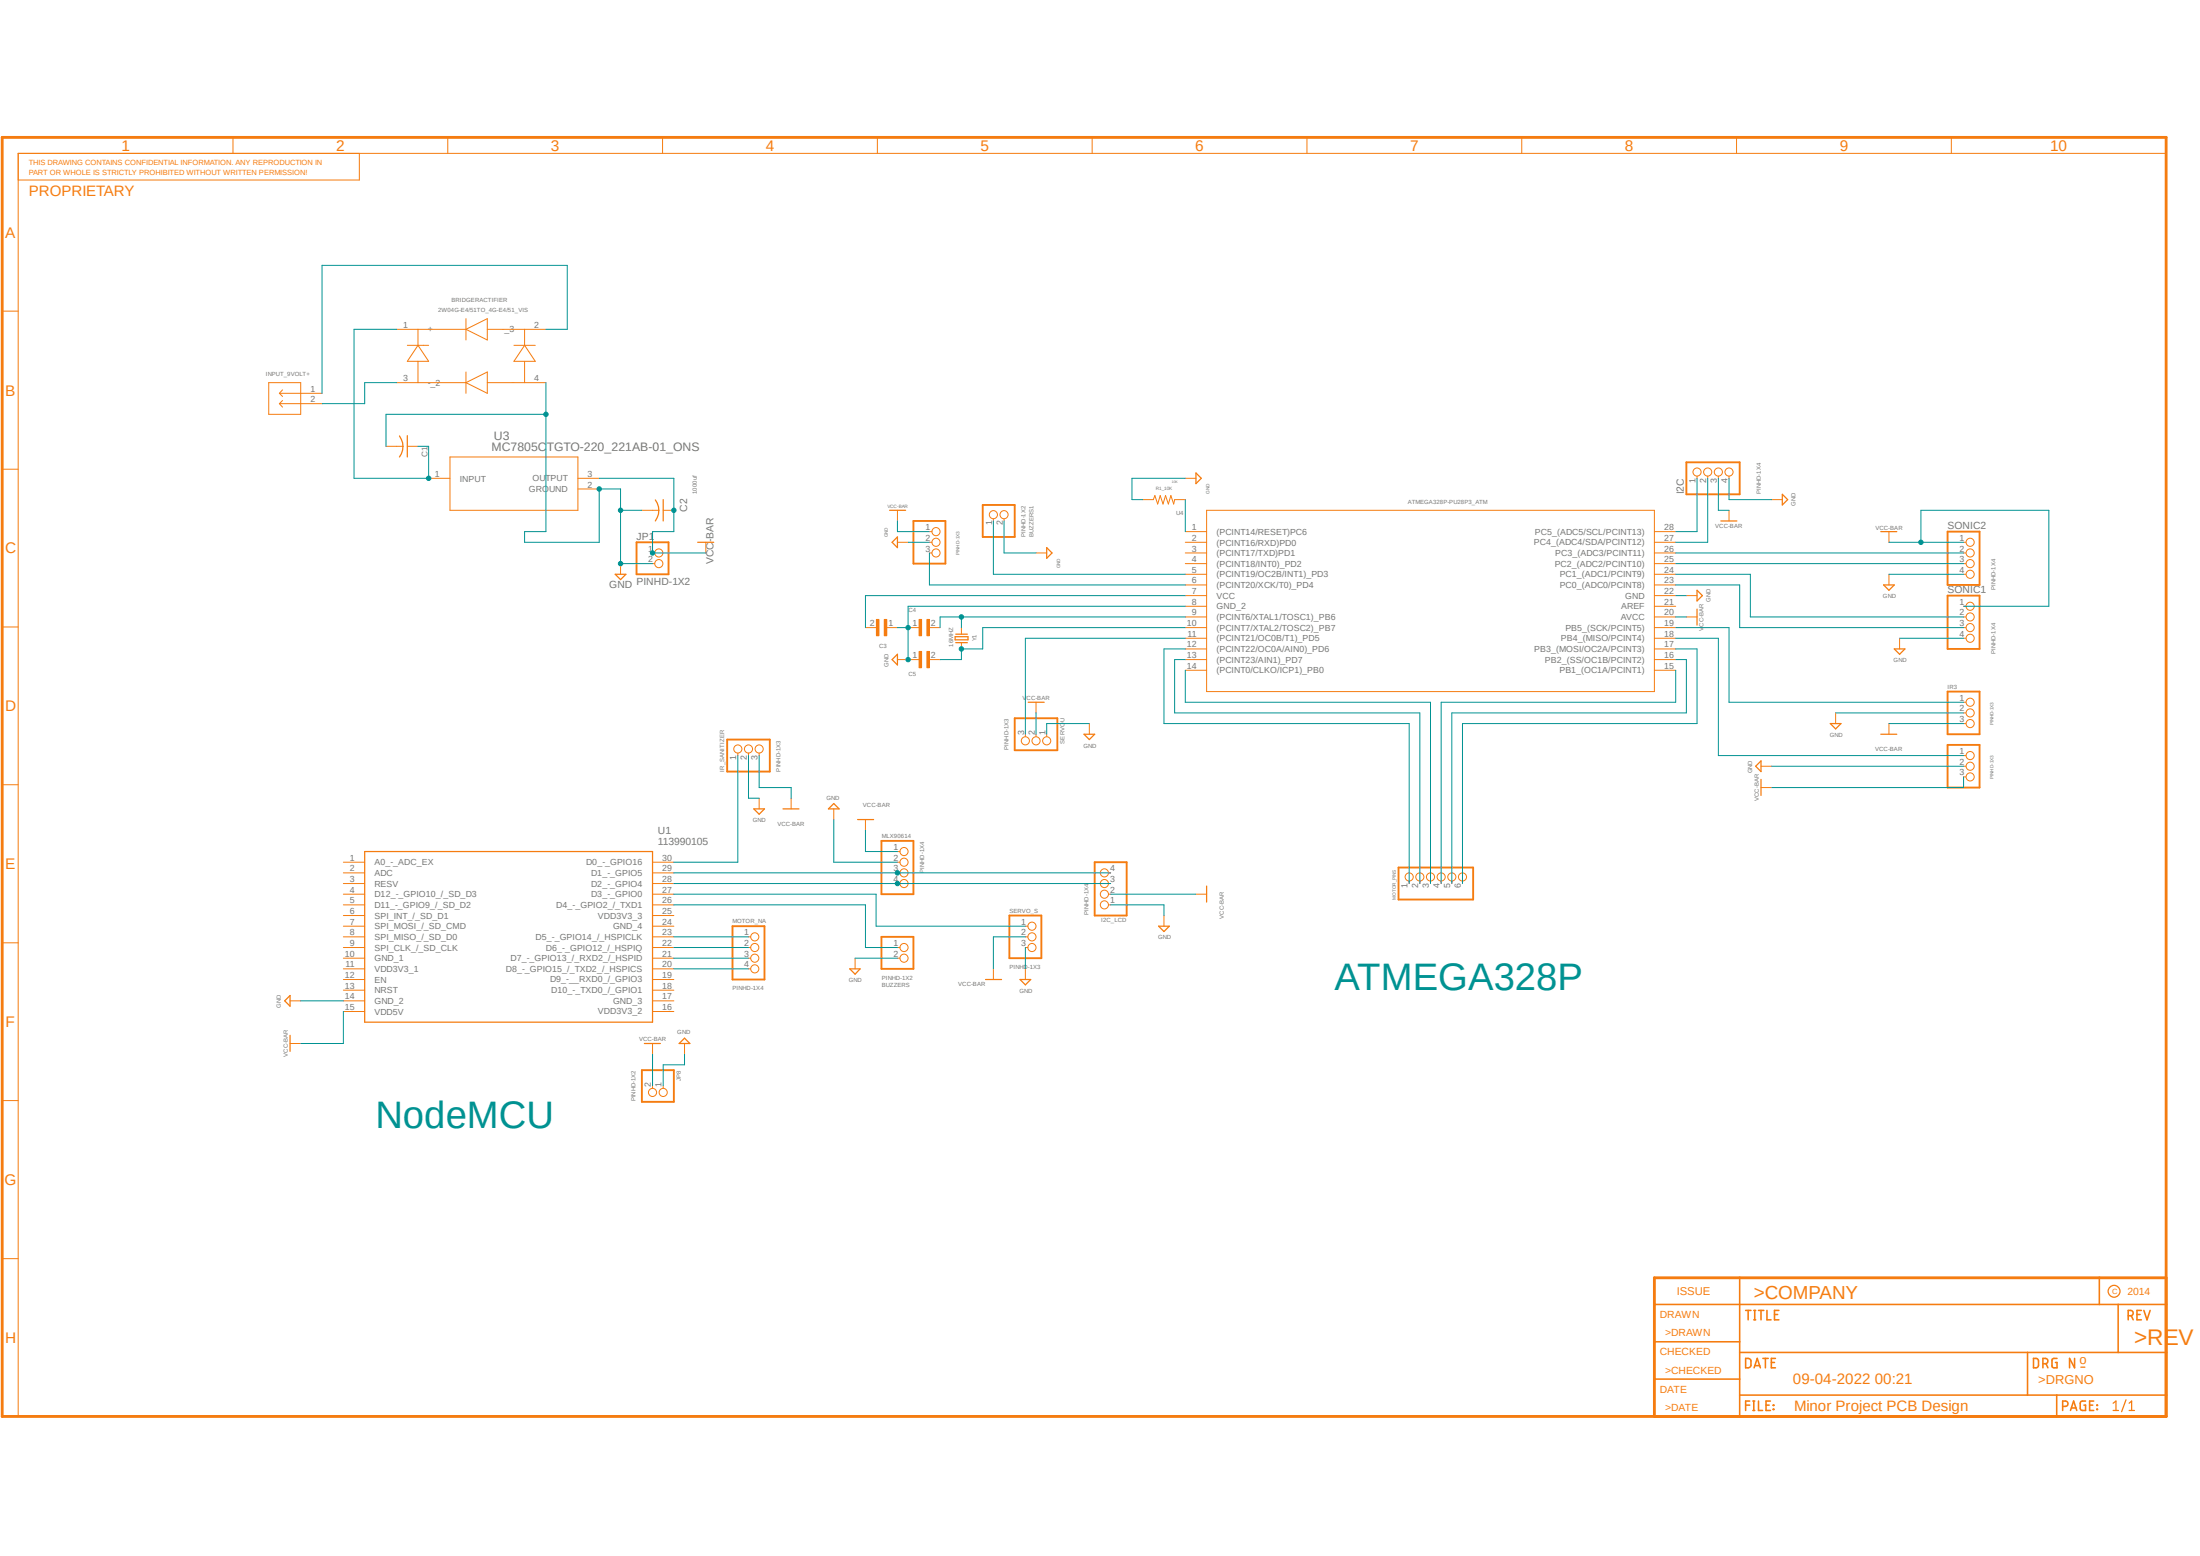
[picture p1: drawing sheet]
<svg xmlns="http://www.w3.org/2000/svg" width="297mm" height="210mm" viewBox="0 0 297 210" stroke-linecap="round" stroke-linejoin="round" font-family="sans-serif">
<path d="M0 18.3l297.1 173.2M297.1 18.3l-297.1 173.2" fill="none" stroke="#fff" stroke-width=".14"/>
<g fill="none" stroke="#f57c10" stroke-width=".14">
<path d="M31.5 18.5v2.2M60.5 18.5v2.2M89.5 18.5v2.2M118.4 18.5v2.2M147.4 18.5v2.2M176.4 18.5v2.2M205.4 18.5v2.2M234.4 18.5v2.2M263.4 18.5v2.2M48.5 20.7v3.6h-46M292.4 20.7h-289.9v170.5M.3 42h2.2"/>
<path d="M36.3 51.6h4.3v4.3h-4.3zM37.7 53.1h5.8M37.7 54.5h5.8M37.7 53.1l.4 .4M37.7 54.5l.4 .4M38.1 52.6l-.4 .5M38.1 54.1l-.4 .4M53.6 44.4h9.3M53.6 51.6h9.3M55 46.6h2.9M56.4 46.6l1.5 2.2h-2.9zM56.4 44.4v2.2"/>
<path d="M56.4 48.8v2.8M62.9 43v2.9M62.9 50.2v2.9M62.9 44.4l2.9-1.4v2.9zM62.9 51.6l2.9-1.4v2.9zM65.8 44.4h7.9M65.8 51.6h7.9M69.4 46.6h2.9M70.8 44.4v2.2M70.8 48.8v2.8M70.8 46.6l1.5 2.2h-2.9zM.3 63.3h2.2"/>
<path d="M52.1 60.2h2.3M55 60.2h1.4M57.9 64.6h2.8M60.7 61.7h17.3v7.2h-17.3zM78 64.6h2.9M78 66h2.9M83.8 76.1v1.4M86.7 68.9h2.2M88.1 74.6h.3M88.1 76.1h.3M89.5 68.9h1.5M95.3 73.2v1.4"/>
<path d="M121.2 73.2h1.4M121.2 68.9v1.4M125.5 74.6h.3M125.5 71.8h.3M125.5 73.2h.3M134.1 70v.3M135.6 70v.3M139.9 74.6h1.4M154.3 67.4h1.4l.2-.5 .4 1.1 .3-1.1 .4 1.1 .4-1.1 .3 1.1 .4-1.1 .4 1.1 .1-.6h1.4M160 64.6h1.5M160 74.6h2.9M160 76.1h2.9"/>
<path d="M160 71.8h2.9M160 73.2h2.9M160 77.5h2.9M160 79h2.9M162.9 68.9h60.5v24.4h-60.5zM223.4 74.6h2.8M223.4 76.1h2.8M223.4 71.8h2.8M223.4 73.2h2.8M223.4 77.5h2.8M223.4 79h2.8M229.1 64.3v.3"/>
<path d="M230.5 64.3v.3M232 64.3v.3M233.4 64.3v.3M233.4 68.9v1.4M239.2 67.4h1.4M255 71.8v1.4M255 77.5v1.5M265.1 74.6h.3M265.1 76.1h.3M265.1 73.2h.3M265.1 77.5h.3M.3 84.6h2.2"/>
<path d="M116.8 84.7h1.5M118.3 83.6h.4v2.2h-.4zM119.4 83.6h.3v2.2h-.3zM119.7 84.7h1.5M121.2 89h2.8M122.6 84.7h1.4M124.1 83.6h.3v2.2h-.3zM124.1 87.9h.3v2.2h-.3zM125.1 83.6h.4v2.2h-.4zM125.1 87.9h.4v2.2h-.4zM125.5 84.7h1.4M125.5 89h1.4"/>
<path d="M129.8 84.7v.9M129.8 86.7v.9M138.4 99.1v.3M139.9 94.8v1.4M139.9 99.1v.3M141.3 99.1v.3M147.1 97.7v1.4M160 80.4h2.9M160 81.8h2.9M160 83.3h2.9M160 84.7h2.9M160 86.1h2.9"/>
<path d="M160 87.6h2.9M160 89h2.9M160 90.5h2.9M223.4 80.4h2.8M223.4 81.8h2.8M223.4 83.3h2.8M223.4 84.7h2.8M223.4 86.1h2.8M223.4 87.6h2.8M223.4 89h2.8M223.4 90.5h2.8M227.7 80.4h1.4"/>
<path d="M227.7 83.3h1.4M247.8 96.2v1.5M255 97.7v1.4M256.5 86.1v1.5M265.1 81.8h.3M265.1 83.3h.3M265.1 84.7h.3M265.1 86.1h.3M265.1 94.8h.3M265.1 96.2h.3M265.1 97.7h.3M.3 105.9h2.2"/>
<path d="M46.4 116.4h2.8M46.4 117.8h2.8M46.4 119.3h2.8M88.1 116.4h2.9M88.1 117.8h2.9M88.1 119.3h2.9M99.6 101.6v.4M101 101.6v.4M102.5 101.6v.4M102.5 107.7v1.5M106.8 107.7v1.5M112.6 109.2v1.4"/>
<path d="M116.8 110.6v1.5M121.2 116.4h.3M121.2 117.8h.3M121.2 119.3h.3M121.2 114.9h.3M149.6 117.8h.3M149.6 119.3h.3M190.2 118.9v.4M191.7 118.9v.4M193.1 118.9v.4M194.6 118.9v.4M196 118.9v.4"/>
<path d="M197.4 118.9v.4M237.7 103.4h1.5M237.7 106.3h1.5M265.1 102h.3M265.1 103.4h.3M265.1 104.9h.3M.3 127.3h2.2M39.2 135.1h1.4M46.4 120.7h2.8M46.4 122.1h2.8M46.4 123.6h2.8M46.4 125h2.8"/>
<path d="M46.4 126.4h2.8M46.4 127.9h2.8M46.4 129.3h2.8M46.4 130.8h2.8M46.4 132.2h2.8M46.4 133.6h2.8M46.4 135.1h2.8M46.4 136.5h2.8M88.1 120.7h2.9M88.1 122.1h2.9M88.1 123.6h2.9M88.1 125h2.9"/>
<path d="M88.1 126.4h2.9M88.1 127.9h2.9M88.1 129.3h2.9M88.1 130.8h2.9M88.1 132.2h2.9M88.1 133.6h2.9M88.1 135.1h2.9M88.1 136.5h2.9M101 126.4h.3M101 127.9h.3M101 129.3h.3M101 130.8h.3"/>
<path d="M115.4 129.3v1.5M121.2 127.9h.3M121.2 129.3h.3M134.1 130.8v1.4M138.4 125h.4M138.4 126.4h.4M138.4 127.9h.4M138.4 130.8v1.4M149.6 120.7h.3M149.6 122.1h.3M157.1 123.6v1.4M161.5 120.7h1.4"/>
<path d="M.3 148.5h2.2M39.2 140.8h1.4M88.1 140.8v1.5M88.1 146.6v.3M89.5 146.6v.3M92.4 140.8v1.5M.3 169.9h2.2"/>
<circle cx="88.9" cy="74.6" r=".55"/>
<circle cx="88.9" cy="76.1" r=".55"/>
<circle cx="126.4" cy="73.2" r=".55"/>
<circle cx="126.4" cy="71.8" r=".55"/>
<circle cx="126.4" cy="74.6" r=".55"/>
<circle cx="134.1" cy="69.5" r=".55"/>
<circle cx="135.6" cy="69.5" r=".55"/>
<circle cx="229.1" cy="63.7" r=".55"/>
<circle cx="230.5" cy="63.7" r=".55"/>
<circle cx="232" cy="63.7" r=".55"/>
<circle cx="233.4" cy="63.7" r=".55"/>
<circle cx="266" cy="76.1" r=".55"/>
<circle cx="266" cy="77.5" r=".55"/>
<circle cx="266" cy="73.2" r=".55"/>
<circle cx="266" cy="74.6" r=".55"/>
<circle cx="138.4" cy="100" r=".55"/>
<circle cx="139.9" cy="100" r=".55"/>
<circle cx="141.3" cy="100" r=".55"/>
<circle cx="266" cy="83.3" r=".55"/>
<circle cx="266" cy="84.7" r=".55"/>
<circle cx="266" cy="94.8" r=".55"/>
<circle cx="266" cy="81.8" r=".55"/>
<circle cx="266" cy="86.1" r=".55"/>
<circle cx="266" cy="96.2" r=".55"/>
<circle cx="266" cy="97.7" r=".55"/>
<circle cx="99.6" cy="101.1" r=".55"/>
<circle cx="101.1" cy="101.1" r=".55"/>
<circle cx="102.5" cy="101.1" r=".55"/>
<circle cx="122" cy="117.8" r=".55"/>
<circle cx="122" cy="114.9" r=".55"/>
<circle cx="122" cy="119.3" r=".55"/>
<circle cx="122" cy="116.4" r=".55"/>
<circle cx="149.1" cy="117.8" r=".55"/>
<circle cx="149.1" cy="119.3" r=".55"/>
<circle cx="190.2" cy="118.4" r=".55"/>
<circle cx="191.7" cy="118.4" r=".55"/>
<circle cx="193.1" cy="118.4" r=".55"/>
<circle cx="194.6" cy="118.4" r=".55"/>
<circle cx="196" cy="118.4" r=".55"/>
<circle cx="197.4" cy="118.4" r=".55"/>
<circle cx="266" cy="102" r=".55"/>
<circle cx="266" cy="103.4" r=".55"/>
<circle cx="266" cy="104.9" r=".55"/>
<circle cx="101.9" cy="126.4" r=".55"/>
<circle cx="101.9" cy="127.9" r=".55"/>
<circle cx="101.9" cy="129.3" r=".55"/>
<circle cx="101.9" cy="130.8" r=".55"/>
<circle cx="122" cy="127.9" r=".55"/>
<circle cx="122" cy="129.3" r=".55"/>
<circle cx="139.3" cy="126.4" r=".55"/>
<circle cx="139.3" cy="125" r=".55"/>
<circle cx="139.3" cy="127.9" r=".55"/>
<circle cx="149.1" cy="122.1" r=".55"/>
<circle cx="149.1" cy="120.7" r=".55"/>
<circle cx="88.1" cy="147.4" r=".55"/>
<circle cx="89.5" cy="147.4" r=".55"/>
</g>
<g fill="none" stroke="#f57c10" stroke-width=".17">
<path d="M53.9 58.8a2.39 2.39 0 0 1 0 2.9M55 58.8v2.9M83.1 77.5h1.4l-.7 .7zM88.5 67.5a2.39 2.39 0 0 1 0 2.8M89.5 67.4v2.9M94.2 73.2h2.2M120.1 68.9h2.2M121.2 72.5v1.4l-.8-.7zM141.3 73.9l.7 .7-.7 .8zM161.5 63.8l.7 .8-.7 .7zM229.1 79.7l.7 .7-.7 .7zM232.3 70.3h2.2"/>
<path d="M240.6 66.7l.7 .7-.7 .8zM253.9 71.8h2.2M254.3 79h1.4l-.7 .7zM121.2 88.3v1.4l-.8-.7zM128.9 85.9h1.8v.5h-1.8zM129 86.7h1.6M129 85.6h1.6M138.8 94.8h2.2M146.3 99.1h1.5l-.7 .7zM229.1 82.2v2.2M247.1 97.7h1.4l-.7 .7zM253.9 99.1h2.2"/>
<path d="M255.7 87.6h1.5l-.7 .7zM49.2 114.9h38.9v23.1h-38.9zM101.8 109.2h1.4l-.7 .7zM105.7 109.2h2.2M112.6 108.5l.7 .7h-1.5zM115.8 110.6h2.1M162.9 119.6v2.2M237.7 102.7v1.4l-.7-.7zM237.7 105.2v2.2M39.2 134.4v1.4l-.8-.7zM39.2 139.7v2.2M114.7 130.8h1.4l-.7 .7z"/>
<path d="M133.1 132.2h2.1M137.7 132.2h1.4l-.7 .7zM156.4 125h1.5l-.8 .7zM87 140.8h2.2M92.4 140.1l.7 .7h-1.4zM280.9 184.5h.6M285.3 189.4l.4-.3v1.3M285.3 190.4h.7M287 188.9l-.6 1.6M287.4 190.4h.8M287.4 189.4l.4-.3v1.3"/>
<circle cx="285.4" cy="174.3" r=".8"/>
</g>
<g fill="none" stroke="#f57c10" stroke-width=".25">
<path d="M85.9 73.2h4.4v4.3h-4.4zM123.3 70.3h4.3v5.8h-4.3zM132.7 68.2h4.3v4.3h-4.3zM227.7 62.4h7.2v4.3h-7.2zM262.9 71.8h4.4v7.2h-4.4zM98.2 99.8h5.7v4.3h-5.7zM137 96.9h5.7v4.4h-5.7zM262.9 80.4h4.4v7.2h-4.4zM262.9 93.3h4.4v5.8h-4.4zM119 113.5h4.3v7.2h-4.3zM147.8 116.4h4.3v7.2h-4.3zM188.8 117.1h10.1v4.3h-10.1z"/>
<path d="M262.9 100.5h4.4v5.8h-4.4zM98.9 125h4.3v7.2h-4.3zM119 126.4h4.3v4.4h-4.3zM136.3 123.6h4.3v5.7h-4.3zM86.7 144.4h4.3v4.3h-4.3z"/>
</g>
<path d="M.3 18.5h292.1v172.7h-292.1zM292.4 172.5h-69v18.7" fill="none" stroke="#f57c10" stroke-width=".38"/>
<g fill="none" stroke="#f57c10" stroke-width=".21">
<path d="M.3 18.5h292.1v172.7h-292.1zM223.4 176.1h69M234.9 172.5v18.7M235.7 176.9h.7M236 176.9v1.2M236.8 176.9h.2M236.8 178.1h.2M236.9 176.9v1.2M237.4 176.9h.7M237.7 176.9v1.2M238.5 176.9v1.2h.6M239.6 177.4h.4"/>
<path d="M240.2 176.9h-.6v1.2h.6M283.4 172.5v3.6M286 176.1v6.4M287.3 177.6l.5-.1a.37 .37 0 0 0 .2-.4 .37 .37 0 0 0-.3-.2h-.4v1.2M287.7 177.6l.3 .5M288.5 177.4h.4M289.1 176.9h-.6v1.2h.6M289.4 176.9l.5 1.2 .4-1.2M223.4 181.1h11.5M223.4 186.1h11.5M234.9 188.3h57.5M234.9 182.5h57.5"/>
<path d="M235.7 183.3l.5 .1 .1 .1 .1 .8-.2 .3h-.5zM235.7 189.7h.5M236.2 189.1h-.5v1.3M236.6 189.1h.3M236.6 190.4h.3M236.8 189.1v1.3M236.8 184.6l.4-1.3 .5 1.3M236.9 184.3h.7M237.4 189.1v1.3h.6M238 183.3h.7M238.3 183.3v1.3M238.4 189.7h.4"/>
<path d="M239 189.1h-.6v1.3h.6M239.1 183.9h.5M239.4 189.7h.1zM239.4 190.2h.1zM239.7 183.3h-.6v1.3h.6M273.7 182.5v5.8M274.5 183.3l.5 .1 .2 .1v.8l-.2 .3h-.5zM275.8 184.1l.5-.1a.37 .37 0 0 0 .2-.4 .37 .37 0 0 0-.4-.3h-.3v1.3M276.2 184.1l.3 .5M277.7 188.3v2.9M277.7 183.3h-.4l-.3 .2v1l.2 .1h.5v-.7h-.2M278.5 189.8h.5a.37 .37 0 0 0 .2-.4 .37 .37 0 0 0-.4-.3h-.3v1.3"/>
<path d="M279.5 190.4l.5-1.3 .4 1.3M279.7 190h.6M280.1 183.3v1.3l-.7-1.3v1.3M281.6 189.1h-.5l-.2 .1-.1 .9 .2 .2 .6 .1v-.7h-.3M282.1 189.7h.4M282.7 189.1h-.6v1.3h.6M283.1 189.7h.1zM283.1 190.2h.1z"/>
</g>
<path d="M118.5 83.6v2.2M119.5 83.6v2.2M124.2 83.6v2.2M124.2 87.9v2.2M125.3 83.6v2.2M125.3 87.9v2.2" fill="none" stroke="#f57c10" stroke-width=".34"/>
<path d="M53.6 44.4h-5.8v20.2h10.1v-4.4" fill="none" stroke="#009292" stroke-width=".14"/>
<circle cx="57.9" cy="64.6" r=".3" fill="#009292"/>
<g fill="none" stroke="#009292" stroke-width=".14">
<path d="M52.1 55.9h21.6M73.7 51.6v20.2h-2.9v1.4h10.1v-7.2h2.9v10.1h4.3M56.4 60.2h1.5M83.8 68.9h2.9"/>
<circle cx="57.9" cy="64.6" r=".3"/>
</g>
<circle cx="73.7" cy="55.9" r=".3" fill="#009292"/>
<circle cx="73.7" cy="55.9" r=".3" fill="none" stroke="#009292" stroke-width=".14"/>
<circle cx="80.9" cy="66" r=".3" fill="#009292"/>
<circle cx="80.9" cy="66" r=".3" fill="none" stroke="#009292" stroke-width=".14"/>
<circle cx="83.8" cy="68.9" r=".3" fill="#009292"/>
<circle cx="83.8" cy="68.9" r=".3" fill="none" stroke="#009292" stroke-width=".14"/>
<circle cx="83.8" cy="76.1" r=".3" fill="#009292"/>
<g fill="none" stroke="#009292" stroke-width=".14">
<path d="M52.1 55.9v4.3M121.2 84.7h1.4M160 81.8h-37.4v7.2M101 102v5.7h1.5M112.6 110.6v5.8h8.6M40.6 135.1h5.8M115.4 129.3h5.8M138.4 127.9v2.9M92.4 142.3v1.4h-2.9v2.9"/>
<circle cx="83.8" cy="76.1" r=".3"/>
</g>
<circle cx="122.6" cy="84.7" r=".3" fill="#009292"/>
<circle cx="122.6" cy="84.7" r=".3" fill="none" stroke="#009292" stroke-width=".14"/>
<circle cx="122.6" cy="89" r=".3" fill="#009292"/>
<g fill="none" stroke="#009292" stroke-width=".14">
<path d="M53.6 51.6h-4.4v2.9h-5.7M73.7 44.4h2.9v-8.6h-33.1v17.3M80.9 64.6h10.1v7.2h-2.9v2.8h7.2M122.6 73.2h2.9M135.6 70.3v4.3h4.3M160 64.6h-7.2v2.8h1.5M233.4 64.6v2.8h5.8M255 77.5h10.1M147.1 97.7h-5.8v1.4M226.2 80.4h1.5M247.8 96.2h17.3M256.5 86.1h8.6"/>
<path d="M239.2 103.4h25.9M149.9 122.1h7.2v1.5"/>
<circle cx="122.6" cy="89" r=".3"/>
</g>
<circle cx="88.1" cy="74.6" r=".3" fill="#009292"/>
<circle cx="88.1" cy="74.6" r=".3" fill="none" stroke="#009292" stroke-width=".14"/>
<circle cx="91" cy="68.9" r=".3" fill="#009292"/>
<g fill="none" stroke="#009292" stroke-width=".14">
<path d="M121.2 70.3v1.5h4.3M232 64.6v4.3h1.4M255 73.2h10.1M259.3 73.2v-4.3h17.3v12.9h-11.5M139.9 96.2v2.9M226.2 83.3h1.5M255 97.7h10.1M102.5 102v4.3h4.3v1.4M116.8 112.1v2.8h4.4M265.1 104.9v1.4h-25.9M46.4 136.5v4.3h-5.8M138.4 126.4h-4.3v4.4"/>
<path d="M88.1 142.3v4.3"/>
<circle cx="91" cy="68.9" r=".3"/>
</g>
<circle cx="259.3" cy="73.2" r=".3" fill="#009292"/>
<g fill="none" stroke="#009292" stroke-width=".14">
<path d="M91 117.8h58.9M91 126.4h10M91 127.9h10M91 129.3h10M91 130.8h10M149.9 120.7h11.6"/>
<circle cx="259.3" cy="73.2" r=".3"/>
</g>
<circle cx="121.2" cy="117.8" r=".3" fill="#009292"/>
<g fill="none" stroke="#009292" stroke-width=".14">
<path d="M91 119.3h58.9"/>
<circle cx="121.2" cy="117.8" r=".3"/>
</g>
<circle cx="121.2" cy="119.3" r=".3" fill="#009292"/>
<g fill="none" stroke="#009292" stroke-width=".14">
<path d="M160 84.7h-27.3v2.9h-2.9v1.4h-2.9M99.6 102v14.4h-8.6M91 122.1h25.8v5.8h4.4"/>
<circle cx="121.2" cy="119.3" r=".3"/>
</g>
<circle cx="129.8" cy="87.6" r=".3" fill="#009292"/>
<g fill="none" stroke="#009292" stroke-width=".14">
<path d="M129.8 83.3v1.4M160 80.4h-43.2v4.3M160 83.3h-33.1v1.4"/>
<circle cx="129.8" cy="87.6" r=".3"/>
</g>
<circle cx="129.8" cy="83.3" r=".3" fill="#009292"/>
<g fill="none" stroke="#009292" stroke-width=".14">
<path d="M125.5 74.6v4.4h34.5M134.1 70.3v7.2h25.9M160 67.4v4.4M226.2 74.6h38.9M226.2 77.5h10.1v5.8h28.8M226.2 76.1h38.9M226.2 79h8.7v5.7h30.2M229.1 64.6v7.2h-2.9M230.5 64.6v8.6h-4.3M160 90.5v4.3h33.1v24.5M160 87.6h-2.9v10.1h33.1v21.6M160 89h-1.4v7.2h33.1v23.1"/>
<path d="M160 86.1h-21.6v13M226.2 87.6h2.9v10.1h-31.7v21.6M226.2 84.7h7.2v10.1h31.7M226.2 89h1.5v7.2h-31.7v23.1M226.2 90.5v4.3h-31.6v24.5M226.2 86.1h5.8v15.9h33.1M91 120.7h27.3v4.3h20.1"/>
<circle cx="129.8" cy="83.3" r=".3"/>
</g>
<g font-size="5.2" fill="#009292">
<text x="180.2" y="133.6">ATMEGA328P</text>
<text x="50.7" y="152.3">NodeMCU</text>
</g>
<text font-size="3" fill="#f57c10" x="288.1" y="181.5">&gt;REV</text>
<text font-size="2.5" fill="#f57c10" x="236.8" y="175.3">&gt;COMPANY</text>
<g font-size="2.1" fill="#f57c10">
<text x="16.4" y="20.3">1</text>
<text x="45.4" y="20.3">2</text>
<text x="74.4" y="20.3">3</text>
<text x="103.4" y="20.3">4</text>
<text x="132.4" y="20.3">5</text>
<text x="161.4" y="20.3">6</text>
<text x="190.4" y="20.3">7</text>
<text x="219.4" y="20.3">8</text>
<text x="248.4" y="20.3">9</text>
<text x="276.8" y="20.3">10</text>
<text x=".7" y="32.1">A</text>
<text x=".7" y="53.4">B</text>
<text x=".7" y="74.7">C</text>
<text x=".7" y="96">D</text>
<text x=".7" y="117.3">E</text>
<text x=".8" y="138.6">F</text>
<text x=".6" y="159.9">G</text>
<text x=".7" y="181.2">H</text>
</g>
<g font-size="2" fill="#f57c10">
<text x="3.9" y="26.5">PROPRIETARY</text>
<text x="242.1" y="186.9">09-04-2022 00:21</text>
<text x="242.2" y="190.5">Minor Project PCB Design</text>
</g>
<g font-size="1.7" fill="#757575">
<text x="66.7" y="59.4">U3</text>
<text x="66.3" y="60.8">MC7805CTGTO-220_221AB-01_ONS</text>
</g>
<g font-size="1.7" fill="#f57c10">
<text x="280.8" y="184.1">o</text>
<text x="275.2" y="186.9">&gt;DRGNO</text>
</g>
<text font-size="1.5" fill="#f57c10" x="226.4" y="174.8">ISSUE</text>
<g font-size="1.4" fill="#757575">
<text x="92.8" y="69.1" transform="rotate(-90 92.8 69.1)">C2</text>
<text x="227.3" y="66.7" transform="rotate(-90 227.3 66.7)">I2C</text>
<text x="262.9" y="71.4">SONIC2</text>
<text x="85.9" y="72.9">JP1</text>
<text x="96.3" y="76.1" transform="rotate(-90 96.3 76.1)">VCC-BAR</text>
<text x="82.3" y="79.3">GND</text>
<text x="85.9" y="79">PINHD-1X2</text>
<text x="262.9" y="80.1">SONIC1</text>
<text x="88.8" y="112.6">U1</text>
<text x="88.8" y="114">113990105</text>
</g>
<g font-size="1.4" fill="#f57c10">
<text x="224.1" y="177.9">DRAWN</text>
<text x="287.2" y="174.8">2014</text>
<text x="224.1" y="182.9">CHECKED</text>
<text x="224.8" y="180.4">&gt;DRAWN</text>
<text x="224.8" y="185.4">&gt;CHECKED</text>
<text x="224.1" y="188">DATE</text>
<text x="224.8" y="190.5">&gt;DATE</text>
</g>
<g font-size="1.2" fill="#757575">
<text x="54.4" y="44.2">1</text>
<text x="57.7" y="44.9">+</text>
<text x="67.7" y="44.8">-_3</text>
<text x="72.1" y="44.2">2</text>
<text x="41.9" y="52.9">1</text>
<text x="54.4" y="51.4">3</text>
<text x="57.7" y="52.1">-_2</text>
<text x="69.1" y="52">-</text>
<text x="72.1" y="51.4">4</text>
<text x="41.9" y="54.3">2</text>
<text x="58.7" y="64.4">1</text>
<text x="62.1" y="65">INPUT</text>
<text x="71.9" y="65">OUTPUT</text>
<text x="79.3" y="65.8">2</text>
<text x="79.3" y="64.4">3</text>
<text x="228.9" y="65.2" transform="rotate(-90 228.9 65.2)">1</text>
<text x="230.3" y="65.2" transform="rotate(-90 230.3 65.2)">2</text>
<text x="231.8" y="65.2" transform="rotate(-90 231.8 65.2)">3</text>
<text x="233.2" y="65.2" transform="rotate(-90 233.2 65.2)">4</text>
<text x="71.4" y="66.4">GROUND</text>
<text x="124.9" y="71.6">1</text>
<text x="133.9" y="70.9" transform="rotate(-90 133.9 70.9)">1</text>
<text x="135.4" y="70.9" transform="rotate(-90 135.4 70.9)">2</text>
<text x="160.9" y="71.6">1</text>
<text x="224.7" y="71.6">28</text>
<text x="87.5" y="74.5">1</text>
<text x="87.5" y="75.9">2</text>
<text x="124.9" y="73">2</text>
<text x="124.9" y="74.5">3</text>
<text x="160.9" y="73">2</text>
<text x="160.9" y="74.5">3</text>
<text x="160.9" y="75.9">4</text>
<text x="160.9" y="77.3">5</text>
<text x="164.3" y="72.2">(PCINT14/RESET)PC6</text>
<text x="164.3" y="73.7">(PCINT16/RXD)PD0</text>
<text x="164.3" y="75.1">(PCINT17/TXD)PD1</text>
<text x="164.3" y="76.5">(PCINT18/INT0)_PD2</text>
<text x="164.3" y="77.9">(PCINT19/OC2B/INT1)_PD3</text>
<text x="207.1" y="73.6">PC4_(ADC4/SDA/PCINT12)</text>
<text x="207.2" y="72.2">PC5_(ADC5/SCL/PCINT13)</text>
<text x="209.9" y="76.5">PC2_(ADC2/PCINT10)</text>
<text x="210" y="75.1">PC3_(ADC3/PCINT11)</text>
<text x="210.6" y="77.9">PC1_(ADC1/PCINT9)</text>
<text x="224.7" y="77.3">24</text>
<text x="224.7" y="75.9">25</text>
<text x="224.7" y="74.5">26</text>
<text x="224.7" y="73">27</text>
<text x="264.5" y="73">1</text>
<text x="264.5" y="74.5">2</text>
<text x="264.5" y="75.9">3</text>
<text x="264.5" y="77.3">4</text>
<text x="160.9" y="78.7">6</text>
<text x="160.9" y="80.2">7</text>
<text x="160.9" y="81.6">8</text>
<text x="160.9" y="83.1">9</text>
<text x="164.3" y="79.4">(PCINT20/XCK/T0)_PD4</text>
<text x="164.3" y="80.8">VCC</text>
<text x="164.3" y="82.3">GND_2</text>
<text x="164.3" y="83.7">(PCINT6/XTAL1/TOSC1)_PB6</text>
<text x="210.6" y="79.4">PC0_(ADC0/PCINT8)</text>
<text x="218.8" y="83.7">AVCC</text>
<text x="218.9" y="82.3">AREF</text>
<text x="219.4" y="80.8">GND</text>
<text x="224.7" y="83.1">20</text>
<text x="224.7" y="81.6">21</text>
<text x="224.7" y="80.2">22</text>
<text x="224.7" y="78.7">23</text>
<text x="264.5" y="81.6">1</text>
<text x="264.5" y="83.1">2</text>
<text x="117.4" y="84.5">2</text>
<text x="119.9" y="84.5">1</text>
<text x="123.2" y="84.5">1</text>
<text x="123.2" y="88.8">1</text>
<text x="125.7" y="84.5">2</text>
<text x="125.7" y="88.8">2</text>
<text x="160.2" y="84.5">10</text>
<text x="160.2" y="87.4">12</text>
<text x="160.2" y="88.8">13</text>
<text x="160.3" y="85.9">11</text>
<text x="164.3" y="85.1">(PCINT7/XTAL2/TOSC2)_PB7</text>
<text x="164.3" y="86.6">(PCINT21/OC0B/T1)_PD5</text>
<text x="164.3" y="88">(PCINT22/OC0A/AIN0)_PD6</text>
<text x="164.3" y="89.5">(PCINT23/AIN1)_PD7</text>
<text x="207.1" y="88">PB3_(MOSI/OC2A/PCINT3)</text>
<text x="208.6" y="89.5">PB2_(SS/OC1B/PCINT2)</text>
<text x="210.7" y="86.6">PB4_(MISO/PCINT4)</text>
<text x="211.3" y="85.1">PB5_(SCK/PCINT5)</text>
<text x="224.7" y="88.8">16</text>
<text x="224.7" y="87.4">17</text>
<text x="224.7" y="85.9">18</text>
<text x="224.7" y="84.5">19</text>
<text x="264.5" y="84.5">3</text>
<text x="264.5" y="85.9">4</text>
<text x="160.2" y="90.3">14</text>
<text x="164.3" y="90.9">(PCINT0/CLKO/ICP1)_PB0</text>
<text x="210.5" y="90.9">PB1_(OC1A/PCINT1)</text>
<text x="224.7" y="90.3">15</text>
<text x="264.5" y="94.6">1</text>
<text x="138.3" y="99.2" transform="rotate(-90 138.3 99.2)">3</text>
<text x="139.7" y="99.2" transform="rotate(-90 139.7 99.2)">2</text>
<text x="141.1" y="99.2" transform="rotate(-90 141.1 99.2)">1</text>
<text x="264.5" y="96">2</text>
<text x="264.5" y="97.5">3</text>
<text x="264.5" y="101.8">1</text>
<text x="99.4" y="102.5" transform="rotate(-90 99.4 102.5)">1</text>
<text x="100.8" y="102.5" transform="rotate(-90 100.8 102.5)">2</text>
<text x="102.3" y="102.5" transform="rotate(-90 102.3 102.5)">3</text>
<text x="264.5" y="103.2">2</text>
<text x="264.5" y="104.6">3</text>
<text x="47.2" y="116.2">1</text>
<text x="47.2" y="117.6">2</text>
<text x="47.2" y="119">3</text>
<text x="50.5" y="116.8">A0_-_ADC_EX</text>
<text x="50.5" y="118.2">ADC</text>
<text x="50.5" y="119.7">RESV</text>
<text x="79.1" y="116.8">D0_-_GPIO16</text>
<text x="79.8" y="119.7">D2_-_GPIO4</text>
<text x="79.8" y="118.2">D1_-_GPIO5</text>
<text x="89.4" y="119">28</text>
<text x="89.4" y="117.6">29</text>
<text x="89.4" y="116.2">30</text>
<text x="120.6" y="114.7">1</text>
<text x="120.6" y="116.2">2</text>
<text x="120.6" y="117.6">3</text>
<text x="120.6" y="119">4</text>
<text x="149.9" y="119">3</text>
<text x="149.9" y="117.6">4</text>
<text x="190" y="119.8" transform="rotate(-90 190 119.8)">1</text>
<text x="191.5" y="119.8" transform="rotate(-90 191.5 119.8)">2</text>
<text x="192.9" y="119.8" transform="rotate(-90 192.9 119.8)">3</text>
<text x="194.4" y="119.8" transform="rotate(-90 194.4 119.8)">4</text>
<text x="195.8" y="119.8" transform="rotate(-90 195.8 119.8)">5</text>
<text x="197.2" y="119.8" transform="rotate(-90 197.2 119.8)">6</text>
<text x="47.2" y="120.5">4</text>
<text x="47.2" y="121.9">5</text>
<text x="47.2" y="123.4">6</text>
<text x="47.2" y="124.8">7</text>
<text x="50.5" y="121.1">D12_-_GPIO10_/_SD_D3</text>
<text x="50.5" y="122.6">D11_-_GPIO9_/_SD_D2</text>
<text x="50.5" y="124">SPI_INT_/_SD_D1</text>
<text x="50.5" y="125.4">SPI_MOSI_/_SD_CMD</text>
<text x="75.1" y="122.6">D4_-_GPIO2_/_TXD1</text>
<text x="79.8" y="121.1">D3_-_GPIO0</text>
<text x="80.7" y="124">VDD3V3_3</text>
<text x="82.8" y="125.4">GND_4</text>
<text x="89.4" y="124.8">24</text>
<text x="89.4" y="123.4">25</text>
<text x="89.4" y="121.9">26</text>
<text x="89.4" y="120.5">27</text>
<text x="137.9" y="124.8">1</text>
<text x="149.9" y="121.9">1</text>
<text x="149.9" y="120.5">2</text>
<text x="46.6" y="129.1">10</text>
<text x="46.6" y="132">12</text>
<text x="46.7" y="130.6">11</text>
<text x="47.2" y="126.2">8</text>
<text x="47.2" y="127.7">9</text>
<text x="50.5" y="126.9">SPI_MISO_/_SD_D0</text>
<text x="50.5" y="128.3">SPI_CLK_/_SD_CLK</text>
<text x="50.5" y="129.8">GND_1</text>
<text x="50.5" y="131.2">VDD3V3_1</text>
<text x="68.3" y="131.1">D8_-_GPIO15_/_TXD2_/_HSPICS</text>
<text x="68.9" y="129.8">D7_-_GPIO13_/_RXD2_/_HSPID</text>
<text x="72.3" y="126.9">D5_-_GPIO14_/_HSPICLK</text>
<text x="73.7" y="128.3">D6_-_GPIO12_/_HSPIQ</text>
<text x="89.4" y="132">19</text>
<text x="89.4" y="130.6">20</text>
<text x="89.4" y="129.1">21</text>
<text x="89.4" y="127.7">22</text>
<text x="89.4" y="126.2">23</text>
<text x="100.5" y="126.2">1</text>
<text x="100.5" y="127.7">2</text>
<text x="100.5" y="129.1">3</text>
<text x="100.5" y="130.6">4</text>
<text x="120.6" y="127.7">1</text>
<text x="120.6" y="129.1">2</text>
<text x="137.9" y="126.2">2</text>
<text x="137.9" y="127.7">3</text>
<text x="46.6" y="133.4">13</text>
<text x="46.6" y="134.9">14</text>
<text x="46.6" y="136.3">15</text>
<text x="50.5" y="132.6">EN</text>
<text x="50.5" y="134.1">NRST</text>
<text x="50.5" y="135.5">GND_2</text>
<text x="50.5" y="136.9">VDD5V</text>
<text x="74.3" y="132.6">D9_-__RXD0_/_GPIO3</text>
<text x="74.4" y="134">D10_-_TXD0_/_GPIO1</text>
<text x="80.7" y="136.9">VDD3V3_2</text>
<text x="82.8" y="135.5">GND_3</text>
<text x="89.4" y="136.3">16</text>
<text x="89.4" y="134.9">17</text>
<text x="89.4" y="133.4">18</text>
<text x="87.9" y="146.7" transform="rotate(-90 87.9 146.7)">2</text>
<text x="89.3" y="146.7" transform="rotate(-90 89.3 146.7)">1</text>
</g>
<text font-size="1.1" fill="#757575" x="57.7" y="61.6" transform="rotate(-90 57.7 61.6)">C1</text>
<g font-size="1" fill="#f57c10">
<text x="3.9" y="22.3">THIS DRAWING CONTAINS CONFIDENTIAL INFORMATION. ANY REPRODUCTION IN</text>
<text x="3.9" y="23.6">PART OR WHOLE IS STRICTLY PROHIBITED WITHOUT WRITTEN PERMISSION!</text>
<text x="285.2" y="174.6">C</text>
</g>
<g font-size=".8" fill="#757575">
<text x="61" y="40.7">BRIDGERACTIFIER</text>
<text x="59.1" y="42.2">2W04G-E4/51TO_4G-E4/51_VIS</text>
<text x="35.9" y="50.8">INPUT_9VOLT+</text>
<text x="94.1" y="66.7" transform="rotate(-90 94.1 66.7)">1000uf</text>
<text x="158.8" y="69.5">U4</text>
<text x="190.1" y="68">ATMEGA328P-PU28P3_ATM</text>
<text x="231.6" y="71.2">VCC-BAR</text>
<text x="237.7" y="66.7" transform="rotate(-90 237.7 66.7)">PINHD-1X4</text>
<text x="242.4" y="68.3" transform="rotate(-90 242.4 68.3)">GND</text>
<text x="253.2" y="71.5">VCC-BAR</text>
<text x="138.4" y="72.5" transform="rotate(-90 138.4 72.5)">PINHD-1X2</text>
<text x="139.5" y="72.5" transform="rotate(-90 139.5 72.5)">BUZZERS1</text>
<text x="122.6" y="82.5">C4</text>
<text x="230.9" y="81.2" transform="rotate(-90 230.9 81.2)">GND</text>
<text x="254.2" y="80.8">GND</text>
<text x="269.4" y="79.7" transform="rotate(-90 269.4 79.7)">PINHD-1X4</text>
<text x="118.7" y="87.5">C3</text>
<text x="120" y="90" transform="rotate(-90 120 90)">GND</text>
<text x="128.7" y="87.3" transform="rotate(-90 128.7 87.3)">16MHZ</text>
<text x="131.8" y="86.6" transform="rotate(-90 131.8 86.6)">Y1</text>
<text x="230" y="85.1" transform="rotate(-90 230 85.1)">VCC-BAR</text>
<text x="255.7" y="89.4">GND</text>
<text x="269.4" y="88.3" transform="rotate(-90 269.4 88.3)">PINHD-1X4</text>
<text x="122.6" y="91.2">C5</text>
<text x="138" y="94.5">VCC-BAR</text>
<text x="262.9" y="93">IR3</text>
<text x="136.1" y="101.2" transform="rotate(-90 136.1 101.2)">PINHD-1X3</text>
<text x="143.7" y="100.4" transform="rotate(-90 143.7 100.4)">SERVOU</text>
<text x="146.3" y="100.9">GND</text>
<text x="247" y="99.5">GND</text>
<text x="253.2" y="101.4">VCC-BAR</text>
<text x="97.8" y="104.1" transform="rotate(-90 97.8 104.1)">IR_SANITIZER</text>
<text x="105.4" y="104.1" transform="rotate(-90 105.4 104.1)">PINHD-1X3</text>
<text x="111.6" y="107.9">GND</text>
<text x="236.6" y="104.4" transform="rotate(-90 236.6 104.4)">GND</text>
<text x="101.6" y="111">GND</text>
<text x="104.9" y="111.5">VCC-BAR</text>
<text x="116.5" y="108.9">VCC-BAR</text>
<text x="119" y="113.1">MLX90614</text>
<text x="237.4" y="108.1" transform="rotate(-90 237.4 108.1)">VCC-BAR</text>
<text x="124.8" y="117.8" transform="rotate(-90 124.8 117.8)">PINHD-1X4</text>
<text x="98.9" y="124.6">MOTOR_NA</text>
<text x="136.3" y="123.2">SERVO_S</text>
<text x="146.9" y="123.5" transform="rotate(-90 146.9 123.5)">PINHD-1X4</text>
<text x="148.7" y="124.5">I2C_LCD</text>
<text x="165.2" y="124" transform="rotate(-90 165.2 124)">VCC-BAR</text>
<text x="136.3" y="130.8">PINHD-1X3</text>
<text x="156.3" y="126.8">GND</text>
<text x="37.9" y="136" transform="rotate(-90 37.9 136)">GND</text>
<text x="98.9" y="133.6">PINHD-1X4</text>
<text x="114.6" y="132.5">GND</text>
<text x="119" y="132.2">PINHD-1X2</text>
<text x="119" y="133.3">BUZZERS</text>
<text x="129.4" y="133.1">VCC-BAR</text>
<text x="137.6" y="134">GND</text>
<text x="38.9" y="142.7" transform="rotate(-90 38.9 142.7)">VCC-BAR</text>
<text x="86.3" y="140.5">VCC-BAR</text>
<text x="91.4" y="139.6">GND</text>
<text x="85.8" y="148.7" transform="rotate(-90 85.8 148.7)">PINHD-1X2</text>
<text x="91.9" y="145.9" transform="rotate(-90 91.9 145.9)">JP8</text>
</g>
<g font-size=".6" fill="#757575">
<text x="119.8" y="68.6">VCC-BAR</text>
<text x="156" y="66.1">R1_10K</text>
<text x="163.3" y="66.6" transform="rotate(-90 163.3 66.6)">GND</text>
<text x="119.8" y="72.5" transform="rotate(-90 119.8 72.5)">GND</text>
<text x="129.5" y="74.9" transform="rotate(-90 129.5 74.9)">PINHD-1X3</text>
<text x="143.1" y="76.7" transform="rotate(-90 143.1 76.7)">GND</text>
<text x="269.1" y="97.9" transform="rotate(-90 269.1 97.9)">PINHD-1X3</text>
<text x="269.1" y="105.1" transform="rotate(-90 269.1 105.1)">PINHD-1X3</text>
<text x="188.5" y="121.4" transform="rotate(-90 188.5 121.4)">MOTOR_PINS</text>
</g>
<text font-size=".5" fill="#757575" x="158.2" y="65.2">10K</text>
</svg>
